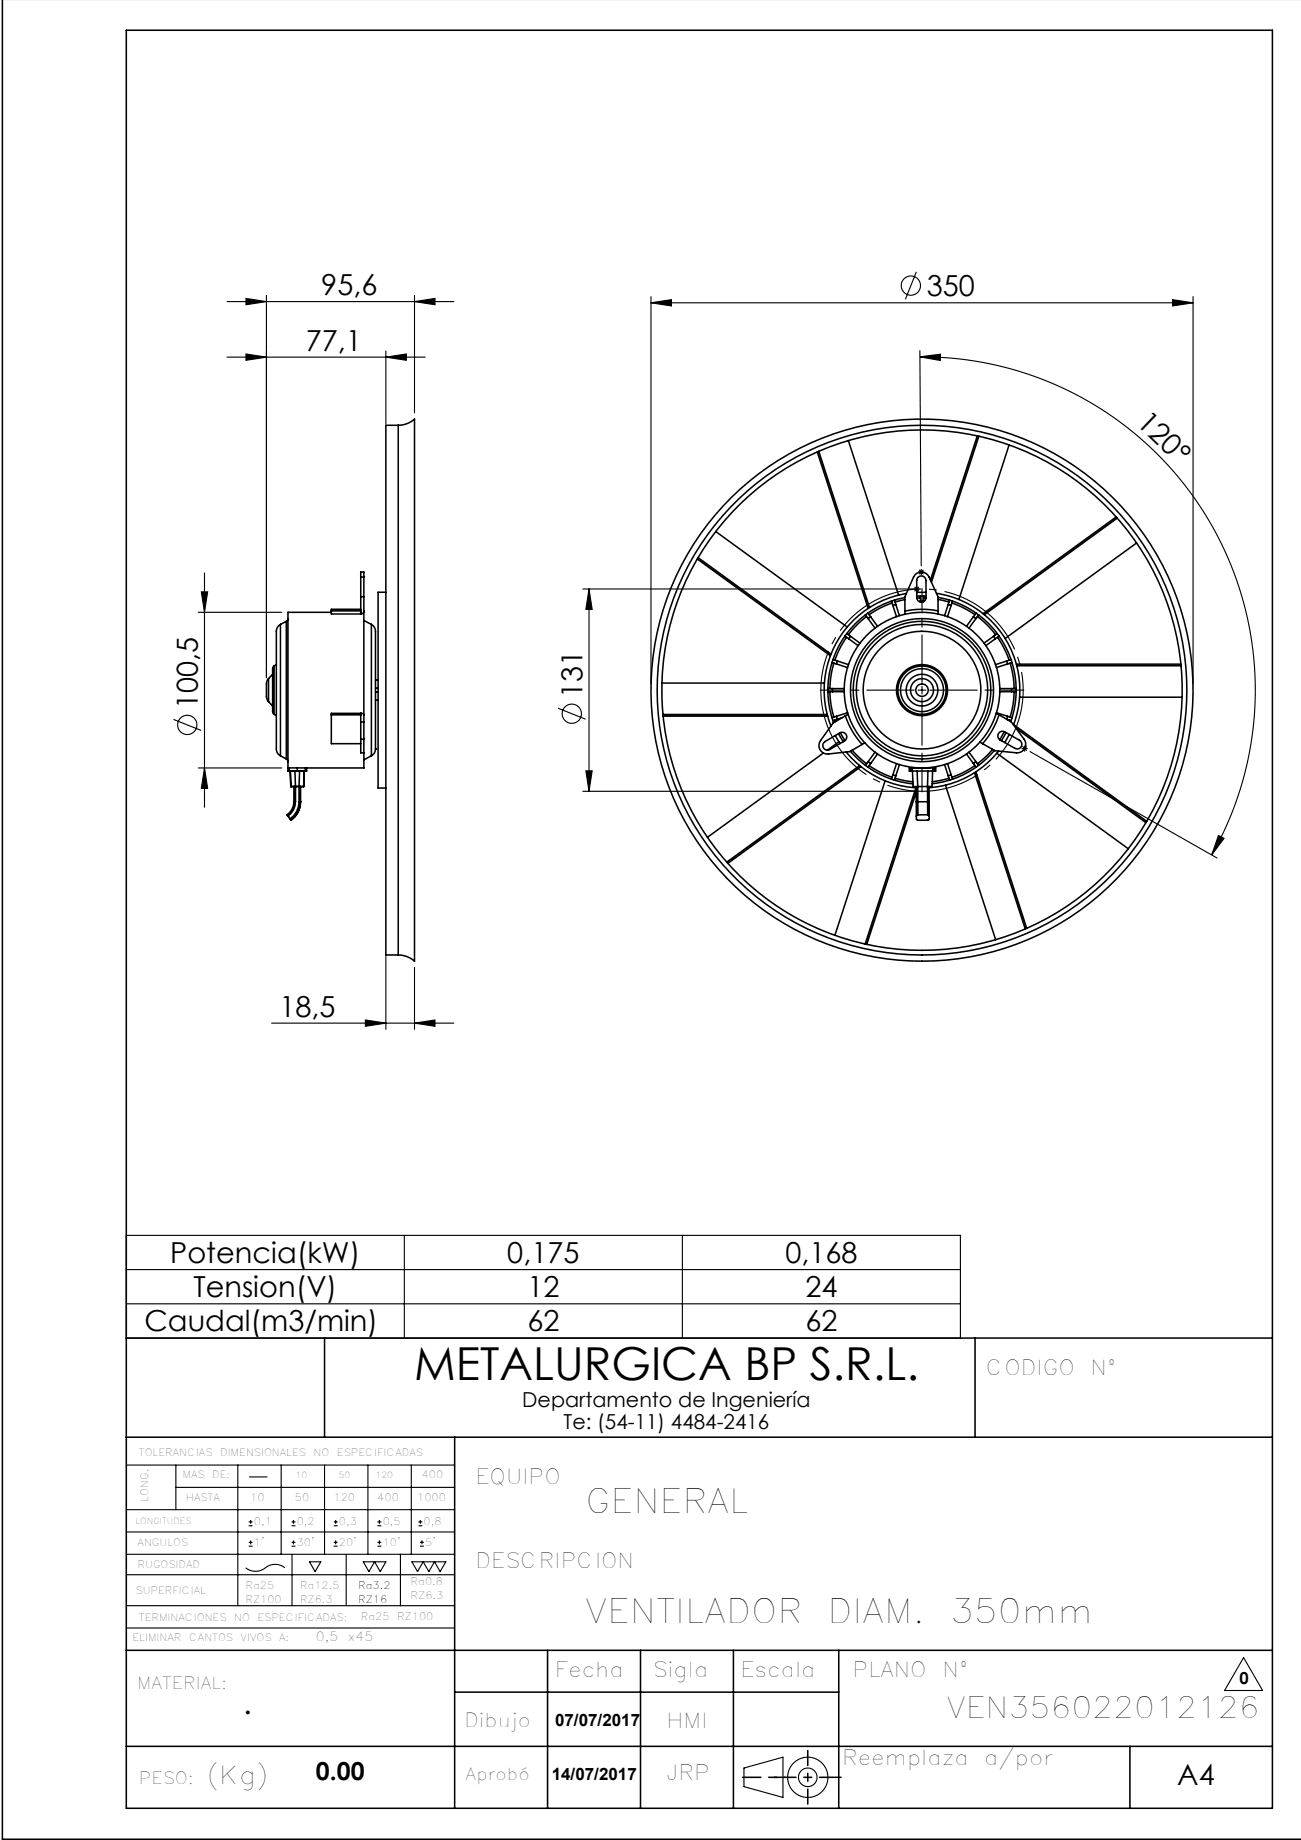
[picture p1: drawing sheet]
<svg xmlns="http://www.w3.org/2000/svg" width="210mm" height="297mm" viewBox="0 0 210 297" stroke-linecap="round" stroke-linejoin="round" font-family="sans-serif">
<g fill="none" stroke="#000" stroke-width=".18">
<path d="M36.7 57.6h31.9M36.7 48.7h36.6M39.7 57.1l3.3 .5-3.3 .6zM39.7 48.2l3.3 .5-3.3 .5zM43 47.7v61.7M62.3 57.6l3.3-.5v1.1zM62.3 56.6v11.8M66.9 48.7l3.3-.5v1zM66.9 47.7v18.9M105.1 48.9l3.3-.5v1zM105.1 47.9v62.5M105.1 48.9h87.5"/>
<path d="M147.9 43.9l-1.8 4.4M148.5 56.6l.2 34.7M148.5 57.6l3.3-.4v1zM148.5 57.6a53.8 53.8 0 0 1 47.1 80.4M189.3 48.4l3.3 .5-3.3 .5zM192.6 47.9v62.5M32 98.8h13.5M32.5 95.5h1l-.5 3.3zM33 92.5v37.8M94.1 95.1h54.4M95.1 95.1v32.6M95.1 95.1l.5 3.3h-1z"/>
<path d="M147.6 94.7l.7 .7M148 94.6v1M148.2 92.3h1M148.3 94.7l-.7 .7M148.4 92l.7 .7M148.7 91.8v1M149.1 92l-.7 .7M28 116.1l4.5 1.8M90.1 114.3l4.4 1.8M148.2 111.4h1.3M148.8 110.8v1.2M32 124h13.5"/>
<path d="M33 124l.5 3.3h-1zM94.1 127.7h53.7M94.6 124.4h1l-.5 3.3zM164.9 120.8h1M165 120.5l.7 .7M165.4 120.3v1M165.7 120.5l-.7 .7M166.3 121.3l30.2 17.2M196.7 134.8l.9 .5-2 2.7zM62.3 154.4v11.7M66.9 156.1v10M43.8 165.1h29.5"/>
<path d="M59 164.6l3.3 .5-3.3 .6zM66.9 165.1l3.3-.5v1.1zM20.4 199.4h134.6v16.6h-134.6zM65.3 199.4v16.6M110.1 199.4v16.6M20.4 204.9h134.6M20.4 210.5h134.6M20.4 236.5h53M28.4 236.5v7.2M38.4 236.5v22.7M40.3 238.4h2.8M45.4 236.5v14.4"/>
<path d="M52.4 236.5v14.4M59.4 236.5v14.4M66.4 236.5v14.4M20.4 259.2h53M20.4 254.2h53M20.4 250.9h53M20.4 247.3h53M20.4 243.7h53M28.4 240.1h45M39.7 253.1a2.65 2.65 0 0 0 3.5-.3 2.5 2.5 0 0 1 2.8 .3M40.1 246.3h.7M40.1 245.7h.7"/>
<path d="M40.2 249.6h.6M40.2 249h.6M40.5 245.3v.7M40.5 248.6v.7M47.1 246.3h.6M47.1 245.7h.6M47.1 249.6h.6M47.1 249h.6M47.1 250.9v8.3M47.4 245.3v.7M47.4 248.6v.7M50 252.1h1.8l-.9 1.6z"/>
<path d="M53.9 246.3h.6M53.9 245.7h.6M53.9 249.6h.6M53.9 249h.6M54.2 245.3v.7M54.2 248.6v.7M55.9 250.9v8.3M58.6 252.1h3.7l-.9 1.6-.9-1.6-1 1.6zM60.9 246.3h.7M60.9 245.7h.7M60.9 249.6h.7M60.9 249h.7"/>
<path d="M61.2 245.3v.7M61.2 248.6v.7M64.6 250.9v8.3M66.5 252.1h5.5l-1 1.6-.9-1.6-.9 1.6-.9-1.6-.9 1.6zM67.5 246.3h.7M67.5 245.7h.7M67.8 249.6h.6M67.8 249h.6M67.9 245.3v.7M68.1 248.6v.7M20.4 262.8h53M200.7 267.6l3.1 5.3h-6.1z"/>
<path d="M120.1 285.4l6.3-1.8v6.5l-6.3-1.7z"/>
<circle cx="147" cy="46.1" r="1.56"/>
<circle cx="30.2" cy="117" r="1.56"/>
<circle cx="92.3" cy="115.2" r="1.56"/>
<circle cx="130.4" cy="286.9" r="3.3"/>
<circle cx="130.4" cy="286.9" r="1.5"/>
</g>
<path d="M133.2 116.2a16.3 16.3 0 0 0 27.3 6.6 16.3 16.3 0 0 0-7.3-27.1 16.3 16.3 0 0 0-20.3 19.4l.3 1.1" fill="none" stroke="#000" stroke-width=".18" stroke-dasharray="15.2 1.3 1.3 1.3" stroke-dashoffset="3.9" stroke-linecap="butt"/>
<path d="M147.6 111.4h-15.2M148.8 110.1v-15.1M148.8 112.6v15.2M150.1 111.4h15.2" fill="none" stroke="#000" stroke-width=".18" stroke-dasharray="15.2 1.3 1.3 1.3" stroke-dashoffset="7.6"/>
<g fill="none" stroke="#000" stroke-width=".25">
<path d="M.4 -.1v297h209.7M20.4 4.9h185v287h-185zM64.3 68.6a3.9 3.9 0 0 0 2.6-1v87.5a3.9 3.9 0 0 0-2.6-1M64.3 68.6h-2v85.5h2M64.3 68.6v85.5M131.9 72.9l8.2 25.3M132.2 72.8l8.2 25.3M136.9 71.1l8.1 25M157.7 70.4l-7.5 23.2M158 70.4l-7.7 23.6M162.9 71.8l-8.1 25M46.5 99.8l-.3 .5"/>
<path d="M53.5 98.8h-7v25.1M53.5 98.6h4.7M58.2 93.1v-.8h.5v.8M58.2 98.3h-4.7v.3M58.2 93.1v6M58.2 96.3h.5M58.2 93.1h.5M58.7 98.8v16.6M58.7 93.1v5.5l-.1 .4-.3 .1h-4.8v-.5M62.3 95.6h-1.3v31.6h1.3M112.6 90.2l21.4 15.6M112.7 90l21.4 15.6"/>
<path d="M115.5 85.8l21.2 15.4M139.7 99.2l.4 .7M139.9 99.5a14.9 14.9 0 0 0-3 3M140.1 99l.4 .6M140.1 99.9l1.1 1.5M140.5 99.6l-.4 .3M140.5 99.6l1.1 1.5M143.9 97l.2 .7M144 97.3a14.9 14.9 0 0 0-3.7 1.9M144.1 97.7l.6 1.8M144.4 96.9l.2 .7M144.6 97.6l-.5 .1"/>
<path d="M144.6 97.6l.6 1.8M146.1 96.5a15.2 15.2 0 0 0-11.5 20.2M146.1 96.8l-1.6 .4M146.3 95.8a15.8 15.8 0 0 0-12.2 21.4M148.1 93.2a.75 .75 0 0 1 .9-.2 .75 .75 0 0 1 .5 .7v2.8a.75 .75 0 0 1-.8 .7 .75 .75 0 0 1-.7-.7v-2.8zM148.6 96.2v.7M148.6 96.5h-.6M148.6 96.9h.5M148.6 96.9v.3M149.1 96.2v.7M149.1 96.9v.2M149.1 96.5h.4"/>
<path d="M149.5 95.6h-1.5M149.5 96.2h-1.5M151.2 95.8a15.8 15.8 0 0 1 12.4 21.2M151.4 96.4a15.2 15.2 0 0 1 11.8 20.1M151.4 96.8l1.8 .4M151.4 98.6a13 13 0 0 0-5.3 0M151.4 99.1v-2.8l-1.4-3.2a1.37 1.37 0 0 0-1.3-.8 1.37 1.37 0 0 0-1.2 .9l-1.4 3.2v2.7M153.1 97.6l.4 .1M153.1 97.6l-.6 1.8M153.3 96.9l-.2 .7M153.5 97.7l-.6 1.8M153.7 97.3a14.9 14.9 0 0 1 3.7 1.9"/>
<path d="M153.8 97l-.3 .7M157.1 99.6l.4 .3M157.1 99.6l-1.1 1.5M157.5 99.9l-1.1 1.5M157.6 99l-.5 .6M157.8 99.5a14.9 14.9 0 0 1 2.9 3M158 99.2l-.5 .7M180.2 83.4l-21.5 15.6M180.3 83.6l-21.4 15.6M183.5 87.6l-21.3 15.5M43.3 109.5l-.1 .2a7.5 7.5 0 0 0-.2 2.9l.3 .7M43.3 109.5v3.8"/>
<path d="M43.3 113.3l.7 .7M44 108.8l-.7 .7M44.2 107.5l-.2 .4v7l.2 .4M44.2 107.5v7.8M44.2 115.3l.4 .2M44.6 107.3l-.4 .2M45.3 100.8a1.6 1.6 0 0 0-.7 1.8v18.1a1.29 1.29 0 0 0 .7 1.3M45.3 100.8v21.2M46.2 100.3v22.2M46.2 100.3l-.9 .5M53.5 115.4v4.6h4.7M53.5 115.4h4.7"/>
<path d="M58.2 119.3v2.2h.5M58.2 115.1v4.2M58.2 119.3h.5M58.2 116.5h.5M58.7 119.3v2.2M58.7 115.4l-.1-.2-.3-.1h-4.8v.3M58.7 100.1l1.2 .7M58.7 115.4v3.9M59.9 100.8a1.6 1.6 0 0 1 .7 1.8v18.3M59.9 100.8v21.2M60.6 113h.4M60.6 109.8h.4"/>
<path d="M60.6 111.1h.4M61 111.7h-.4M106.8 110.3h26.3M107 115.3h26.5M107 115.6h26.6M133 119.9l2.6-1.6a.75 .75 0 0 1 1 .3 .75 .75 0 0 1-.3 1l-2.4 1.4a.75 .75 0 0 1-.9-.2 .75 .75 0 0 1 0-.9zM133.6 111.1h.8M133.6 111.6h.8M134 111.6a14.9 14.9 0 0 0 .6 4.2M134.3 106.9l.7 .3M134.4 111.1v.5M134.4 111.6h1.9"/>
<path d="M134.4 111.1h1.9M134.4 106.5l.8 .2M134.6 107a14.9 14.9 0 0 0-.6 4.1M134.8 116.2l.1 .3M134.8 118.7l.8 1.3M135 115.6l-.7 .3M135 115.6l.2 .5M135 107.2l1.8 .6M135.2 116.1l-.8 .2M135.2 106.7l-.2 .5M135.2 106.7l1.8 .6M135.3 118.4l.8 1.3"/>
<path d="M135.4 119.7l-1.9 1.4M135.6 118.3l.8 1.2M135.9 115.8l-.7 .3M136.4 102.7l.6 .4M136.5 115.5a13.1 13.1 0 0 0 2.7 4.7M136.6 102.9a14.8 14.8 0 0 0-1.8 3.7M136.7 102.3l.6 .4M136.8 115l-1.8 .6M136.9 115.3l-2.4 1.4-2.1 2.8a1.38 1.38 0 0 0 0 1.5 1.38 1.38 0 0 0 1.3 .7l3.5-.4 2.4-1.4M137 103.1l1.5 1.1M137.3 102.7l-.3 .4M137.3 102.7l1.5 1.1"/>
<path d="M160.4 102.7l.3 .4M160.4 102.7l-1.6 1.1M160.7 103.1l-1.6 1.1M160.8 115.1l2.4 1.4 2.1 2.8a1.38 1.38 0 0 1 .1 1.5 1.38 1.38 0 0 1-1.3 .7l-3.5-.3-2.4-1.4M160.8 115l1.8 .6M161 102.3l-.6 .4M161 102.9a14.9 14.9 0 0 1 1.9 3.7M161.2 118.3a.75 .75 0 0 1 1-.2l2.4 1.4a.75 .75 0 0 1 .3 1 .75 .75 0 0 1-1.1 .3l-2.4-1.4a.75 .75 0 0 1-.2-1.1zM161.3 115.4a13.1 13.1 0 0 1-2.7 4.6M161.3 102.7l-.6 .4M161.4 111.6h1.9M161.4 111.1h1.9"/>
<path d="M162.1 118.1l-.7 1.3M162.4 118.3l-.8 1.3M162.5 106.7l.1 .5M162.5 106.7l-1.8 .6M162.6 115.6l-.1 .5 .7 .2M162.6 115.6l.8 .3M162.6 107.2l-1.8 .6M162.9 116.2v.1M162.9 118.6l-.7 1.3M163 107a14.9 14.9 0 0 1 .7 4.1M163.2 106.5l-.7 .2M163.3 111.6h.7"/>
<path d="M163.3 111.1h.7M163.3 111.1v.5M163.4 106.9l-.8 .3M163.6 117l21.5 15.6M163.7 111.6a14.9 14.9 0 0 1-.7 4.2M164 117.6l21 15.2M164.1 107.2h26.5M164.1 107.5h26.5M164.6 112.5h26.2M45.3 122l.9 .5M46.2 122.5l.3 .4M46.4 131.5l.1 .2"/>
<path d="M46.4 131.5h.1M46.5 124.5h.4M46.5 123.9v.6M46.5 131.7l.3 .5M46.7 124.4h-.2M46.7 123.9h-.2M46.7 123.9h2.6M46.7 124.4h2.6M46.7 123.9v.5M46.8 132.2l.2 .2M46.9 124.5l.7-.1 .1 2.5M46.9 124.5h.1"/>
<path d="M46.9 124.5v2.5M46.9 127h.5M46.9 127h.1M47 132.4h.1M47.4 129.4a2.59 2.59 0 0 1-1 2.1M47.4 127v2.4M47.7 126.9l-.8 .1M47.7 127h-.3M47.7 129.4a2.83 2.83 0 0 1-1.2 2.3M47.7 129.4h-.3M47.7 126.9h.6M47.7 127v2.4"/>
<path d="M48 123.9v.5M48.3 126.9l.7 .1M48.3 127h.2M48.3 129.4a3.4 3.4 0 0 1-1.5 2.8M48.3 129.4h.2M48.3 127v2.4M48.5 129.4a3.7 3.7 0 0 1-1.5 3M48.5 127v2.4M49 127h-.5M49 127h.1M49.1 124.5l-.7-.1-.1 2.5M49.1 124.5h.1"/>
<path d="M49.1 124.5l-.1 2.5M49.3 124.4h.2M49.3 123.9h.2M49.3 123.9v.5M49.5 124.5h-.4M49.5 124h9.2M49.5 123.9v.6M58.7 121.5v2.5M58.7 124h.1M59.9 122l-1.2 .6M60.6 120.9a1.25 1.25 0 0 1-.7 1.1M60.6 120.9h.1"/>
<path d="M132.9 121.5l-18.7 13.7M136.6 121.4a15.8 15.8 0 0 0 11.3 5.8M137.3 121.3a15.2 15.2 0 0 0 10.1 5.2M137.6 121.1l1.1 1.2 1.2 1M138.8 123.6l-21.5 15.6M139 123.7l-21.5 15.7M140.1 122.9l-.4 .6M140.1 122.9l.4 .3M140.3 123.6a14.9 14.9 0 0 0 3.7 1.9M140.5 123.2l-.4 .6M141.2 121.4l-1.1 1.5M141.6 121.7l-1.1 1.5"/>
<path d="M142.9 126l-8.1 25M144.1 125.1l-.2 .7M144.1 125.1l.5 .1M144.5 125.6l2.9 .6M144.6 125.2l-.2 .7M144.7 123.3l-.6 1.8M145.2 123.4l-.6 1.8M147 124v.5M147 124h-.2v.5h.2M147.2 124h-.2M147.2 124v.5M147.2 124.5h-.2"/>
<path d="M147.3 124.5l.1 2.5h.7M147.8 127.2l-8.2 25.2M147.9 127v2.4M147.9 127.9l-8 24.5M147.9 129.4v2.3M148 124.5l.1 2.5M148.1 127l.1 2.4M148.2 129.4v2.1M148.2 129.4h-.3M148.2 131.5l-.3 .2M148.6 124h.1M149.1 124h.1"/>
<path d="M149.7 127h-1.6M149.7 127v2.4M149.7 129.4v2.1M149.7 129.4h-1.5M149.7 131.5l.3 .2M149.7 131.5h-1.5M149.8 124.5l-.1 2.5M150 127v2.4M150 129.4v2.3M150 129.4h-.3M150 131.7v.6l-.3 .1h-1.6l-.2-.2v-.5M150.5 124.4v2.5l-.8 .1"/>
<path d="M150.6 123.9v.5M150.6 123.9l-3.4 .1M150.6 124.4l-3.4 .1M150.8 123.9h-.2M150.8 123.9v.5M150.8 123.9h.2v.5h-.2M150.8 124.4h-.2M152.5 123.4l.6 1.8M152.6 126.7l8.1 25M152.9 123.3l.6 1.8M153.1 125.2l.2 .7M153.2 125.6l-2.7 .6"/>
<path d="M153.5 125.1l.3 .7M153.5 125.1l-.4 .1M156 121.7l1.1 1.5M156.4 121.4l1.1 1.5M157.1 123.2l.5 .6M157.3 124.7l8.2 25.2M157.4 123.6a14.9 14.9 0 0 1-3.7 1.9M157.5 122.9l.5 .6M157.5 122.9l-.4 .3M157.5 124.6l8.2 25.2M160.2 121l-1.2 1.3-1.2 1M160.5 121.1a15.2 15.2 0 0 1-10 5.4"/>
<path d="M160.9 121.6l21.2 15.4M161.2 121.2a15.8 15.8 0 0 1-11.2 6M20.4 216h185M52.4 216v16M157.4 216v16M20.4 232h185M73.4 232v59.9M20.4 266.4h185M73.4 273.1h62M88.4 266.4v25.5M103.4 266.4v25.5M118.4 266.4v25.5"/>
<path d="M135.4 266.4v25.5M20.4 281.9h185M182.4 281.9v10"/>
<circle cx="148.8" cy="111.4" r="42.7"/>
<circle cx="148.8" cy="111.4" r="1"/>
<circle cx="148.8" cy="111.4" r="11.1"/>
<circle cx="148.8" cy="111.4" r="3.5"/>
<circle cx="148.8" cy="111.4" r="2.56"/>
<circle cx="148.8" cy="111.4" r="11.6"/>
<circle cx="148.8" cy="111.4" r="3.9"/>
<circle cx="148.8" cy="111.4" r="9.5"/>
<circle cx="148.8" cy="111.4" r="1.86"/>
<circle cx="148.8" cy="111.4" r="4.1"/>
<circle cx="148.8" cy="111.4" r="43.7"/>
<circle cx="148.8" cy="111.4" r="42"/>
<circle cx="148.8" cy="111.4" r="12.6"/>
<circle cx="148.8" cy="111.4" r="10.6"/>
</g>
<path d="M119.9 286.9h6.8" fill="none" stroke="#000" stroke-width=".25" stroke-dasharray="6.3 1.3 1.3 1.3" stroke-dashoffset="3.4"/>
<path d="M125 286.9h10.8" fill="none" stroke="#000" stroke-width=".25" stroke-dasharray="6.3 1.3 1.3 1.3" stroke-dashoffset="2.9"/>
<path d="M130.4 282.6v8.6" fill="none" stroke="#000" stroke-width=".25" stroke-dasharray="6.3 1.3 1.3 1.3" stroke-dashoffset="3.9"/>
<g fill="#000">
<path d="M39.7 48.2l3.3 .5-3.3 .5zM66.9 48.7l3.3-.5v1z"/>
<path d="M62.3 57.6l3.3-.5v1.1zM39.7 57.1l3.3 .5-3.3 .6zM66.9 165.1l3.3-.5v1.1zM59 164.6l3.3 .5-3.3 .6z"/>
<path d="M105.1 48.9l3.3-.5v1zM189.3 48.4l3.3 .5-3.3 .5z"/>
<path d="M95.1 95.1l.5 3.3h-1zM94.6 124.4h1l-.5 3.3z"/>
<path d="M33 124l.5 3.3h-1zM32.5 95.5h1l-.5 3.3z"/>
<path d="M196.7 134.8l.9 .5-2 2.7zM148.5 57.6l3.3-.4v1z"/>
</g>
<text font-size="7.3" x="66.8" y="222.8">METALURGICA BP S.R.L.</text>
<g font-size="5.4">
<text x="94.5" y="244.2">GENERAL</text>
<text x="94.5" y="262">VENTILADOR</text>
<text x="133.6" y="262">DIAM.</text>
<text x="153.4" y="262">350mm</text>
</g>
<g font-size="4.7">
<text x="51.9" y="47.7">95,6</text>
<text x="149.6" y="47.8">350</text>
<text x="49.4" y="56.6">77,1</text>
<text x="183.3" y="68.5" transform="rotate(44 183.3 68.5)">120°</text>
<text x="94" y="112.6" transform="rotate(-90 94 112.6)">131</text>
<text x="31.9" y="114.4" transform="rotate(-90 31.9 114.4)">100,5</text>
<text x="45.1" y="164.1">18,5</text>
<text x="27.5" y="203.8">Potencia(kW)</text>
<text x="81.9" y="203.8">0,175</text>
<text x="126.8" y="203.8">0,168</text>
<text x="31.2" y="209.4">Tension(V)</text>
<text x="85.1" y="209.4">12</text>
<text x="130" y="209.4">24</text>
<text x="23.3" y="214.9">Caudal(m3/min)</text>
<text x="85.1" y="214.9">62</text>
<text x="130" y="214.9">62</text>
<text x="152.8" y="277.2">VEN356022012126</text>
<text x="190" y="288.2">A4</text>
</g>
<g font-size="4">
<text x="39.5" y="276.7">.</text>
<text x="33.4" y="288">(Kg)</text>
<text x="51" y="287.3">0.00</text>
</g>
<g font-size="3.4">
<text x="159.1" y="221.9">CODIGO</text>
<text x="176" y="221.9">Nº</text>
<text x="76.7" y="239.6">EQUIPO</text>
<text x="76.7" y="253.1">DESCRIPCION</text>
<text x="89.5" y="270.6">Fecha</text>
<text x="105.3" y="270.6">Sigla</text>
<text x="119.5" y="270.6">Escala</text>
<text x="137.6" y="270.6">PLANO</text>
<text x="152.1" y="270.6">Nº</text>
<text x="107.6" y="278.9">HMI</text>
<text x="107.6" y="287.3">JRP</text>
<text x="135.9" y="284.8">Reemplaza</text>
<text x="158.9" y="284.8">a/por</text>
</g>
<g font-size="3.3">
<text x="84.3" y="227.2">Departamento de Ingeniería</text>
<text x="91" y="230.7">Te: (54-11) 4484-2416</text>
</g>
<text font-size="3.1" x="75" y="278.7">Dibujo</text>
<g font-size="2.7">
<text x="22.1" y="272.7">MATERIAL:</text>
<text x="200.1" y="271.9">0</text>
<text x="89.6" y="278.7">07/07/2017</text>
<text x="22.4" y="288">PESO:</text>
<text x="75.1" y="287.3">Aprobó</text>
<text x="89.1" y="287.3">14/07/2017</text>
</g>
<g font-size="2">
<text x="51" y="264.8">0,5</text>
<text x="56.2" y="264.8">x45</text>
</g>
<g font-size="1.6">
<text x="22.4" y="235">TOLERANCIAS</text>
<text x="29.5" y="238.6">MAS</text>
<text x="34.3" y="238.6">DE:</text>
<text x="35.5" y="235">DIMENSIONALES</text>
<text x="50.6" y="235">NO</text>
<text x="54.4" y="235">ESPECIFICADAS</text>
<text x="68.1" y="238.6">400</text>
<text x="23.9" y="242.4" transform="rotate(-90 23.9 242.4)">LONG.</text>
<text x="30" y="242.4">HASTA</text>
<text x="40.4" y="242.4">10</text>
<text x="47.6" y="242.4">50</text>
<text x="53.8" y="242.4">120</text>
<text x="60.9" y="242.4">400</text>
<text x="67.4" y="242.4">1000</text>
<text x="22.2" y="249.5">ANGULOS</text>
<text x="41" y="246.2">0,1</text>
<text x="41" y="249.5">1'</text>
<text x="47.9" y="246.2">0,2</text>
<text x="47.9" y="249.5">30'</text>
<text x="54.7" y="246.2">0,3</text>
<text x="54.7" y="249.5">20'</text>
<text x="61.8" y="246.2">0,5</text>
<text x="61.8" y="249.5">10'</text>
<text x="68.4" y="246.2">0,8</text>
<text x="68.6" y="249.5">5'</text>
<text x="21.9" y="257.3">SUPERFICIAL</text>
<text x="22.2" y="253.1">RUGOSIDAD</text>
<text x="39.6" y="256.5">Ra25</text>
<text x="48.4" y="256.5">Ra12.5</text>
<text x="57.8" y="256.6">Ra3.2</text>
<text x="66.3" y="255.9">Ra0.8</text>
<text x="22.4" y="261.6">TERMINACIONES</text>
<text x="37.8" y="261.6">NO</text>
<text x="39.6" y="258.7">RZ100</text>
<text x="41.6" y="261.6">ESPECIFICADAS:</text>
<text x="48.4" y="258.7">RZ6.3</text>
<text x="57.8" y="258.8">RZ16</text>
<text x="58.3" y="261.5">Ra25</text>
<text x="64.1" y="261.5">RZ100</text>
<text x="66.3" y="258.1">RZ6.3</text>
<text x="21.4" y="264.9">ELIMINAR</text>
<text x="30.5" y="264.9">CANTOS</text>
<text x="38.8" y="264.9">VIVOS</text>
<text x="45.1" y="264.9">A:</text>
</g>
<g font-size="1.3">
<text x="47.7" y="238.6">10</text>
<text x="54.6" y="238.6">50</text>
<text x="60.6" y="238.6">120</text>
<text x="21.9" y="246">LONGITUDES</text>
</g>
</svg>
